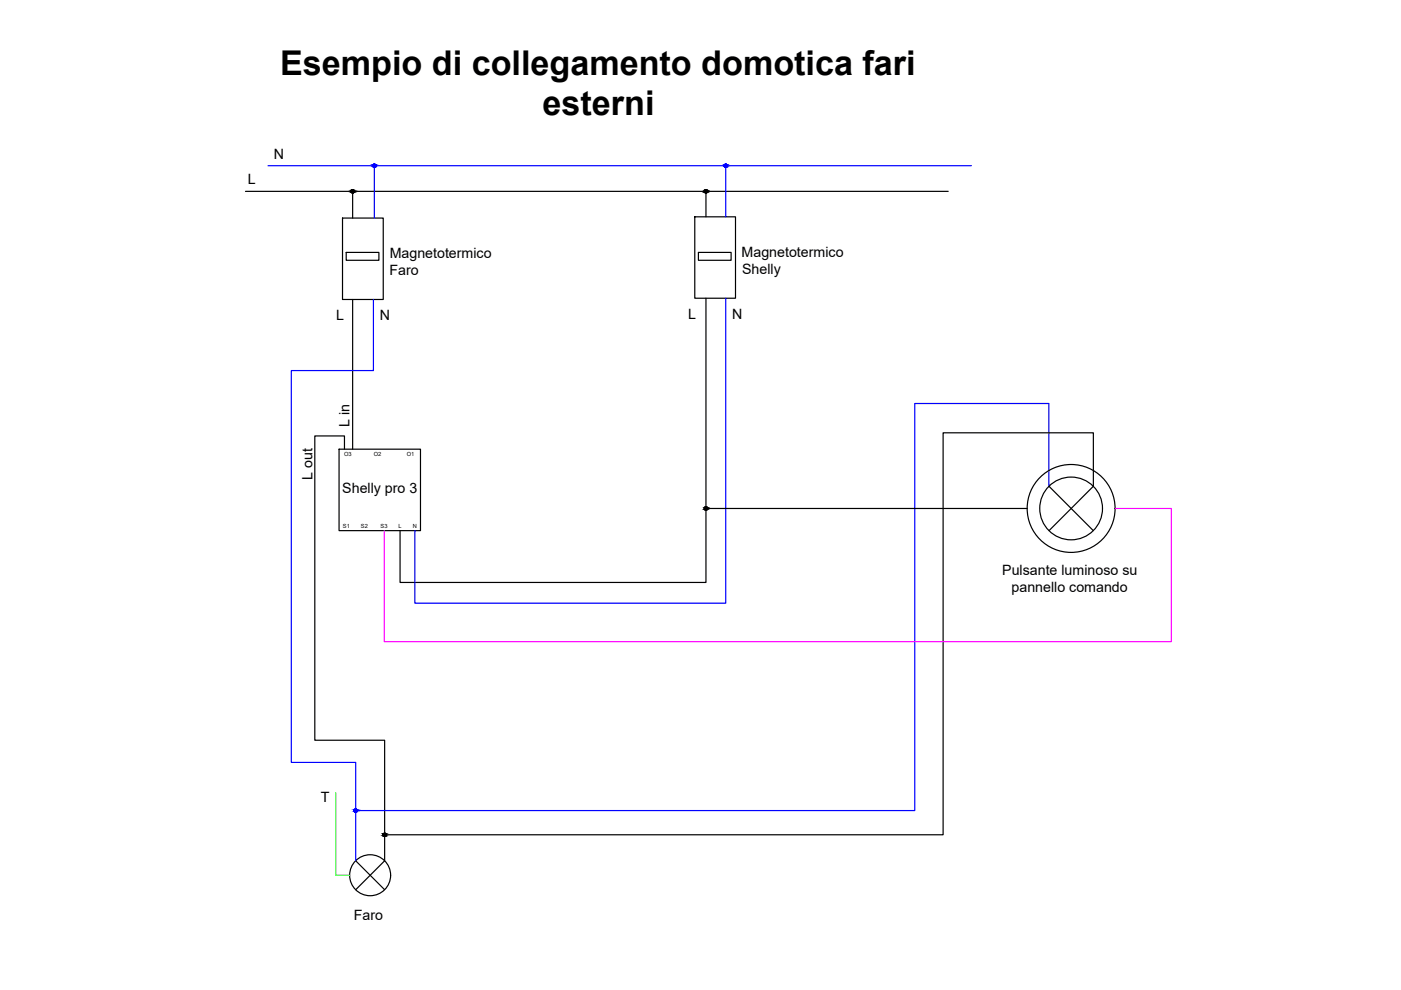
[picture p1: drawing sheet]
<svg xmlns="http://www.w3.org/2000/svg" width="297mm" height="210mm" viewBox="0 0 297 210" stroke-linecap="round" stroke-linejoin="round" font-family="sans-serif">
<!-- layer: 0 -->
<g fill="none" stroke="#000" stroke-width=".25">
<path d="M72.6 46.2h8.7v17.3h-8.7zM73.4 53.5h6.9v1.7h-6.9zM147.3 46h8.6v17.2h-8.6zM148.1 53.5h6.9v1.7h-6.9zM71.9 95.2h17.3v17.3h-17.3zM222.4 103.1l9.4 9.4M231.8 103.1l-9.4 9.4M75.4 182.5l6.2 6.1M81.6 182.5l-6.2 6.1"/>
<circle cx="227.1" cy="107.8" r="9.3"/>
<circle cx="227.1" cy="107.8" r="6.7"/>
<circle cx="78.5" cy="185.6" r="4.3"/>
</g>
<!-- layer: Fase -->
<g fill="none" stroke="#000" stroke-width=".25">
<path d="M52 40.6h149M74.8 40.6v5.6M149.7 40.6v5.4M74.8 63.5v31.7M149.7 63.2v60.3h-64.9v-11M73 95.2v-2.8h-6.3v64.5h14.9v25.6M149.7 107.8h68.1M231.8 103.1v-11.3h-31.8v85.2h-118.4"/>
<circle cx="74.8" cy="40.6" r=".33"/>
<circle cx="149.7" cy="40.6" r=".33"/>
<circle cx="149.7" cy="107.8" r=".33"/>
<circle cx="81.5" cy="177" r=".33"/>
</g>
<!-- layer: Neutro -->
<g fill="none" stroke="#00f" stroke-width=".25">
<path d="M56.8 35.1h149.1M79.4 35.1v11.1M153.9 35.1v10.9M79.2 63.5v15.1h-17.4v83h13.6v20.9M153.9 63.2v64.7h-65.9v-15.4M222.4 103.1v-17.5h-28.5v86.3h-118.5"/>
<circle cx="79.4" cy="35.1" r=".33"/>
<circle cx="153.9" cy="35.1" r=".33"/>
<circle cx="75.4" cy="171.9" r=".33"/>
</g>
<!-- layer: Fase -->
<g fill="#000" stroke="#000" stroke-width=".21">
<path d="M74.7 40.9h.2zM149.6 40.9h.2zM149.6 108.1h.2zM81.5 177.3h.1z"/>
<path d="M74.7 40.2h.2zM74.7 40.2h.2z"/>
<path d="M74.7 40.2l.2 .1zM74.7 40.3h.2z"/>
<path d="M74.7 40.3h.2zM74.6 40.3h.3z"/>
<path d="M74.7 40.9h.2zM74.7 40.9h.2z"/>
<path d="M74.6 40.3h.3zM74.6 40.3h.3z"/>
<path d="M74.6 40.9h.3zM74.6 40.9h.3z"/>
<path d="M74.6 40.3h.4zM74.6 40.3h.4z"/>
<path d="M74.6 40.9h.3zM74.6 40.9h.3z"/>
<path d="M74.6 40.3h.4zM74.6 40.3h.4z"/>
<path d="M74.6 40.8h.4zM74.6 40.8l.3 .1z"/>
<path d="M74.6 40.3h.4zM74.5 40.3h.5z"/>
<path d="M74.6 40.8h.4zM74.6 40.8h.4z"/>
<path d="M74.5 40.3l.5 .1zM74.5 40.3l.5 .1z"/>
<path d="M74.5 40.8h.5zM74.5 40.8h.5z"/>
<path d="M74.5 40.4h.6zM74.5 40.4h.6z"/>
<path d="M74.5 40.8h.5zM74.5 40.8h.5z"/>
<path d="M74.5 40.4h.6zM74.5 40.4h.6z"/>
<path d="M74.5 40.8h.6zM74.5 40.8h.5z"/>
<path d="M74.5 40.4h.6zM74.5 40.4h.6z"/>
<path d="M74.5 40.7h.6zM74.5 40.7l.6 .1z"/>
<path d="M74.5 40.4l.6 .1zM74.5 40.4l.6 .1z"/>
<path d="M74.5 40.5h.6zM74.5 40.5h.6z"/>
<path d="M74.5 40.7h.6zM74.5 40.7h.6z"/>
<path d="M74.5 40.7h.6zM74.5 40.7h.6z"/>
<path d="M74.5 40.5h.6zM74.5 40.5h.6z"/>
<path d="M74.5 40.6h.6zM74.5 40.6l.6 .1z"/>
<path d="M74.4 40.5l.7 .1zM74.4 40.5l.7 .1z"/>
<path d="M74.4 40.6h.7zM74.4 40.6h.7z"/>
<path d="M74.4 40.6h.7zM74.4 40.6h.7z"/>
<path d="M149.6 40.2h.2zM149.6 40.2h.2z"/>
<path d="M149.6 40.2l.2 .1zM149.6 40.3h.2z"/>
<path d="M149.6 40.3h.2zM149.5 40.3h.3z"/>
<path d="M149.6 40.9h.2zM149.6 40.9h.2z"/>
<path d="M149.5 40.3h.3zM149.5 40.3h.3z"/>
<path d="M149.5 40.9h.3zM149.5 40.9h.3z"/>
<path d="M149.5 40.3h.4zM149.5 40.3h.4z"/>
<path d="M149.5 40.9h.3zM149.5 40.9h.3z"/>
<path d="M149.5 40.3h.4zM149.5 40.3h.4z"/>
<path d="M149.5 40.8h.4zM149.5 40.8l.3 .1z"/>
<path d="M149.5 40.3h.4zM149.5 40.3h.4z"/>
<path d="M149.5 40.8h.4zM149.5 40.8h.4z"/>
<path d="M149.4 40.3l.5 .1zM149.4 40.3l.5 .1z"/>
<path d="M149.4 40.8h.5zM149.4 40.8h.5z"/>
<path d="M149.4 40.4h.6zM149.4 40.4h.6z"/>
<path d="M149.4 40.8h.5zM149.4 40.8h.5z"/>
<path d="M149.4 40.4h.6zM149.4 40.4h.6z"/>
<path d="M149.4 40.8h.6zM149.4 40.8h.5z"/>
<path d="M149.4 40.4h.6zM149.4 40.4h.6z"/>
<path d="M149.4 40.7h.6zM149.4 40.7l.6 .1z"/>
<path d="M149.4 40.4l.6 .1zM149.4 40.4l.6 .1z"/>
<path d="M149.4 40.7h.6zM149.4 40.7h.6z"/>
<path d="M149.4 40.5h.6zM149.4 40.5h.6z"/>
<path d="M149.4 40.7h.6zM149.4 40.7h.6z"/>
<path d="M149.3 40.5h.7zM149.3 40.5h.7z"/>
<path d="M149.3 40.5l.7 .1zM149.3 40.5l.7 .1z"/>
<path d="M149.3 40.6h.7zM149.3 40.6h.7z"/>
<path d="M149.3 40.6h.7zM149.3 40.6h.7z"/>
<path d="M149.3 40.6h.7zM149.3 40.6l.7 .1z"/>
<path d="M149.6 107.5h.2zM149.6 107.5h.2z"/>
<path d="M149.6 107.5h.2zM149.6 107.5h.2z"/>
<path d="M149.6 107.5h.2zM149.5 107.5h.3z"/>
<path d="M149.6 108.1h.2zM149.6 108.1h.2z"/>
<path d="M149.5 107.5h.3zM149.5 107.5h.3z"/>
<path d="M149.5 108.1h.3zM149.5 108.1h.3z"/>
<path d="M149.5 107.5h.4zM149.5 107.5h.4z"/>
<path d="M149.5 108.1h.3zM149.5 108.1h.3z"/>
<path d="M149.5 107.5l.4 .1zM149.5 107.6h.4z"/>
<path d="M149.5 108.1h.4zM149.5 108.1h.3z"/>
<path d="M149.5 107.6h.4zM149.5 107.6h.4z"/>
<path d="M149.5 108.1h.4zM149.5 108.1h.4z"/>
<path d="M149.4 107.6h.5zM149.4 107.6h.5z"/>
<path d="M149.4 108h.5zM149.4 108l.5 .1z"/>
<path d="M149.4 107.6h.6zM149.4 107.6h.6z"/>
<path d="M149.4 108h.5zM149.4 108h.5z"/>
<path d="M149.4 107.6l.6 .1zM149.4 107.6l.6 .1z"/>
<path d="M149.4 108h.6zM149.4 108h.5z"/>
<path d="M149.4 107.7h.6zM149.4 107.7h.6z"/>
<path d="M149.4 108h.6zM149.4 108h.6z"/>
<path d="M149.4 107.7h.6zM149.4 107.7h.6z"/>
<path d="M149.4 107.9h.6zM149.4 107.9l.6 .1z"/>
<path d="M149.4 107.7h.6zM149.4 107.7h.6z"/>
<path d="M149.4 107.9h.6zM149.4 107.9h.6z"/>
<path d="M149.3 107.7l.7 .1zM149.3 107.7l.7 .1z"/>
<path d="M149.3 107.8h.7zM149.3 107.8h.7z"/>
<path d="M149.3 107.8h.7zM149.3 107.8h.7z"/>
<path d="M149.3 107.8l.7 .1zM149.3 107.8l.7 .1z"/>
<path d="M149.3 107.9h.7zM149.3 107.9h.7z"/>
<path d="M81.5 176.7h.1zM81.5 176.7h.1z"/>
<path d="M81.5 176.7h.2zM81.4 176.7h.3z"/>
<path d="M81.4 176.7h.3zM81.4 176.7h.3z"/>
<path d="M81.4 177.3h.3zM81.4 177.3h.2z"/>
<path d="M81.4 176.7h.3zM81.4 176.7h.3z"/>
<path d="M81.4 177.3h.3zM81.4 177.3h.3z"/>
<path d="M81.4 176.7h.3zM81.4 176.7h.3z"/>
<path d="M81.4 177.3h.3zM81.4 177.3h.3z"/>
<path d="M81.4 176.7h.4zM81.3 176.7h.5z"/>
<path d="M81.4 177.3h.3zM81.4 177.3h.3z"/>
<path d="M81.3 176.7l.5 .1zM81.3 176.7l.5 .1z"/>
<path d="M81.3 177.2h.5zM81.3 177.2l.4 .1z"/>
<path d="M81.3 176.8h.5zM81.3 176.8h.5z"/>
<path d="M81.3 177.2h.5zM81.3 177.2h.5z"/>
<path d="M81.3 176.8h.5zM81.3 176.8h.5z"/>
<path d="M81.3 177.2h.5zM81.3 177.2h.5z"/>
<path d="M81.3 176.8h.5zM81.3 176.8h.5z"/>
<path d="M81.3 177.2h.5zM81.3 177.2h.5z"/>
<path d="M81.3 176.8l.6 .1zM81.3 176.8l.6 .1z"/>
<path d="M81.3 177.2h.5zM81.3 177.2h.5z"/>
<path d="M81.2 176.9h.7zM81.2 176.9h.7z"/>
<path d="M81.2 177.1h.7zM81.2 177.1l.6 .1z"/>
<path d="M81.2 176.9h.7zM81.2 176.9h.7z"/>
<path d="M81.2 177.1h.7zM81.2 177.1h.7z"/>
<path d="M81.2 176.9l.7 .1zM81.2 176.9l.7 .1z"/>
<path d="M81.2 177h.7zM81.2 177h.7z"/>
<path d="M81.2 177h.7zM81.2 177h.7z"/>
<path d="M81.2 177l.7 .1zM81.2 177l.7 .1z"/>
<path d="M81.2 177.1h.7zM81.2 177.1h.7z"/>
</g>
<!-- layer: Neutro -->
<g fill="#00f" stroke="#00f" stroke-width=".21">
<path d="M79.3 35.5h.1z"/>
<path d="M153.8 35.5h.1z"/>
<path d="M75.3 172.2h.2z"/>
<path d="M79.3 34.8h.1zM79.3 34.8h.1z"/>
<path d="M79.3 34.8h.2zM79.3 34.8h.2z"/>
<path d="M79.3 34.8h.2zM79.2 34.8h.3z"/>
<path d="M79.2 34.8h.3zM79.2 34.8h.3z"/>
<path d="M79.2 34.8l.4 .1zM79.2 34.8l.4 .1z"/>
<path d="M79.2 34.9h.4zM79.1 34.9h.5z"/>
<path d="M79.1 34.9h.5zM79.1 34.9h.5z"/>
<path d="M79.1 34.9h.5zM79.1 34.9h.5z"/>
<path d="M79.1 34.9l.5 .1zM79.1 34.9l.5 .1z"/>
<path d="M79.1 35h.6zM79.1 35h.6z"/>
<path d="M79.1 35h.6zM79.1 35h.6z"/>
<path d="M79.1 35h.6zM79.1 35h.6z"/>
<path d="M79.1 35l.6 .1zM79.1 35l.6 .1z"/>
<path d="M79 35.1h.7zM79 35.1h.7z"/>
<path d="M79 35.1h.7zM79 35.1h.7z"/>
<path d="M79 35.1l.7 .1zM79 35.1l.7 .1z"/>
<path d="M79 35.2h.7zM79 35.2h.7z"/>
<path d="M79 35.2h.7zM79 35.2h.7z"/>
<path d="M79.1 35.2h.6zM79.1 35.2l.6 .1z"/>
<path d="M79.1 35.3h.6zM79.1 35.3h.6z"/>
<path d="M79.1 35.3h.6zM79.1 35.3h.5z"/>
<path d="M79.1 35.3h.5zM79.1 35.3h.5z"/>
<path d="M79.1 35.3h.5zM79.1 35.3l.5 .1z"/>
<path d="M79.1 35.4h.5zM79.1 35.4h.5z"/>
<path d="M79.1 35.4h.5zM79.1 35.4h.5z"/>
<path d="M79.2 35.4h.4zM79.2 35.4h.3z"/>
<path d="M79.2 35.4h.3zM79.2 35.4h.3z"/>
<path d="M79.2 35.4h.3zM79.2 35.4l.3 .1z"/>
<path d="M79.3 35.5h.2zM79.3 35.5h.1z"/>
<path d="M153.8 34.8h.1zM153.8 34.8h.1z"/>
<path d="M153.8 34.8h.2zM153.8 34.8h.2z"/>
<path d="M153.8 34.8h.2zM153.8 34.8h.2z"/>
<path d="M153.7 34.8h.3zM153.7 34.8h.3z"/>
<path d="M153.7 34.8l.4 .1zM153.7 34.9h.4z"/>
<path d="M153.7 34.9h.4zM153.6 34.9h.5z"/>
<path d="M153.6 34.9h.5zM153.6 34.9h.5z"/>
<path d="M153.6 34.9h.5zM153.6 34.9h.5z"/>
<path d="M153.6 34.9l.5 .1zM153.6 34.9l.5 .1z"/>
<path d="M153.6 35h.6zM153.6 35h.6z"/>
<path d="M153.6 35h.6zM153.6 35h.6z"/>
<path d="M153.6 35h.6zM153.6 35h.6z"/>
<path d="M153.5 35l.7 .1zM153.5 35l.7 .1z"/>
<path d="M153.5 35.1h.7zM153.5 35.1h.7z"/>
<path d="M153.5 35.1h.7zM153.5 35.1h.7z"/>
<path d="M153.5 35.1l.7 .1zM153.5 35.1l.7 .1z"/>
<path d="M153.5 35.2h.7zM153.5 35.2h.7z"/>
<path d="M153.5 35.2h.7zM153.5 35.2h.7z"/>
<path d="M153.5 35.2h.7zM153.5 35.2l.7 .1z"/>
<path d="M153.6 35.3h.6zM153.6 35.3h.6z"/>
<path d="M153.6 35.3h.6zM153.6 35.3h.5z"/>
<path d="M153.6 35.3h.5zM153.6 35.3h.5z"/>
<path d="M153.6 35.3h.5zM153.6 35.3l.5 .1z"/>
<path d="M153.6 35.4h.5zM153.6 35.4h.5z"/>
<path d="M153.6 35.4h.5zM153.6 35.4h.5z"/>
<path d="M153.7 35.4h.4zM153.7 35.4h.3z"/>
<path d="M153.7 35.4h.3zM153.7 35.4h.3z"/>
<path d="M153.7 35.4h.3zM153.7 35.4l.3 .1z"/>
<path d="M153.8 35.5h.2zM153.8 35.5h.1z"/>
<path d="M75.3 171.5h.2zM75.3 171.5h.2z"/>
<path d="M75.3 171.5l.2 .1zM75.3 171.6h.2z"/>
<path d="M75.3 171.6h.2zM75.3 171.6h.2z"/>
<path d="M75.3 171.6h.3zM75.2 171.6h.4z"/>
<path d="M75.2 171.6h.4zM75.2 171.6h.4z"/>
<path d="M75.2 171.6h.4zM75.2 171.6h.4z"/>
<path d="M75.2 171.6h.4zM75.2 171.6h.4z"/>
<path d="M75.2 171.6l.5 .1zM75.2 171.6l.5 .1z"/>
<path d="M75.1 171.7h.6zM75.1 171.7h.6z"/>
<path d="M75.1 171.7h.6zM75.1 171.7h.6z"/>
<path d="M75.1 171.7h.6zM75.1 171.7h.6z"/>
<path d="M75.1 171.7l.6 .1zM75.1 171.7l.6 .1z"/>
<path d="M75.1 171.8h.6zM75.1 171.8h.6z"/>
<path d="M75.1 171.8h.6zM75.1 171.8h.6z"/>
<path d="M75.1 171.8l.6 .1zM75.1 171.8l.6 .1z"/>
<path d="M75.1 171.9h.6zM75.1 171.9h.6z"/>
<path d="M75.1 171.9h.6zM75.1 171.9h.6z"/>
<path d="M75.1 171.9l.6 .1zM75.1 171.9l.6 .1z"/>
<path d="M75.1 172h.6zM75.1 172h.6z"/>
<path d="M75.1 172h.6zM75.1 172h.6z"/>
<path d="M75.1 172h.6zM75.1 172h.6z"/>
<path d="M75.1 172h.6zM75.1 172l.6 .1z"/>
<path d="M75.1 172.1h.6zM75.1 172.1h.5z"/>
<path d="M75.2 172.1h.4zM75.2 172.1h.4z"/>
<path d="M75.2 172.1h.4zM75.2 172.1h.4z"/>
<path d="M75.2 172.1h.4zM75.2 172.1l.4 .1z"/>
<path d="M75.2 172.2h.4zM75.2 172.2h.3z"/>
<path d="M75.3 172.2h.2zM75.3 172.2h.2z"/>
<path d="M75.3 172.2h.2zM75.3 172.2h.2z"/>
</g>
<!-- layer: Fase -->
<path d="M236.4 107.8h11.9v28.2h-166.8v-23.5" fill="none" stroke="#f0f" stroke-width=".25"/>
<!-- layer: 0 -->
<path d="M71.2 168.1v17.5h2.9" fill="none" stroke="#0f0" stroke-width=".25"/>
<g font-size="7.2">
<text x="59.4" y="15.8">Esempio di collegamento domotica fari</text>
<text x="115" y="24.4">esterni</text>
</g>
<g font-size="3">
<text x="58.1" y="33.7">N</text>
<text x="52.6" y="39.1">L</text>
<text x="82.6" y="58.3">Faro</text>
<text x="82.6" y="54.7">Magnetotermico</text>
<text x="157.2" y="54.4">Magnetotermico</text>
<text x="157.3" y="58">Shelly</text>
<text x="71.3" y="67.9">L</text>
<text x="80.6" y="67.9">N</text>
<text x="145.9" y="67.6">L</text>
<text x="155.2" y="67.6">N</text>
<text x="74.1" y="90.6" transform="rotate(-90 74.1 90.6)">L in</text>
<text x="66.3" y="101.7" transform="rotate(-90 66.3 101.7)">L out</text>
<text x="72.6" y="104.4">Shelly pro 3</text>
<text x="212.5" y="121.8">Pulsante luminoso su</text>
<text x="214.5" y="125.4">pannello comando</text>
<text x="68.1" y="170.1">T</text>
<text x="75" y="195.1">Faro</text>
</g>
<g font-size="1.2">
<text x="73" y="96.8">O3</text>
<text x="79.3" y="96.8">O2</text>
<text x="86.2" y="96.8">O1</text>
<text x="72.7" y="112">S1</text>
<text x="76.5" y="112">S2</text>
<text x="80.7" y="112">S3</text>
<text x="84.5" y="112">L</text>
<text x="87.5" y="112">N</text>
</g>
</svg>
